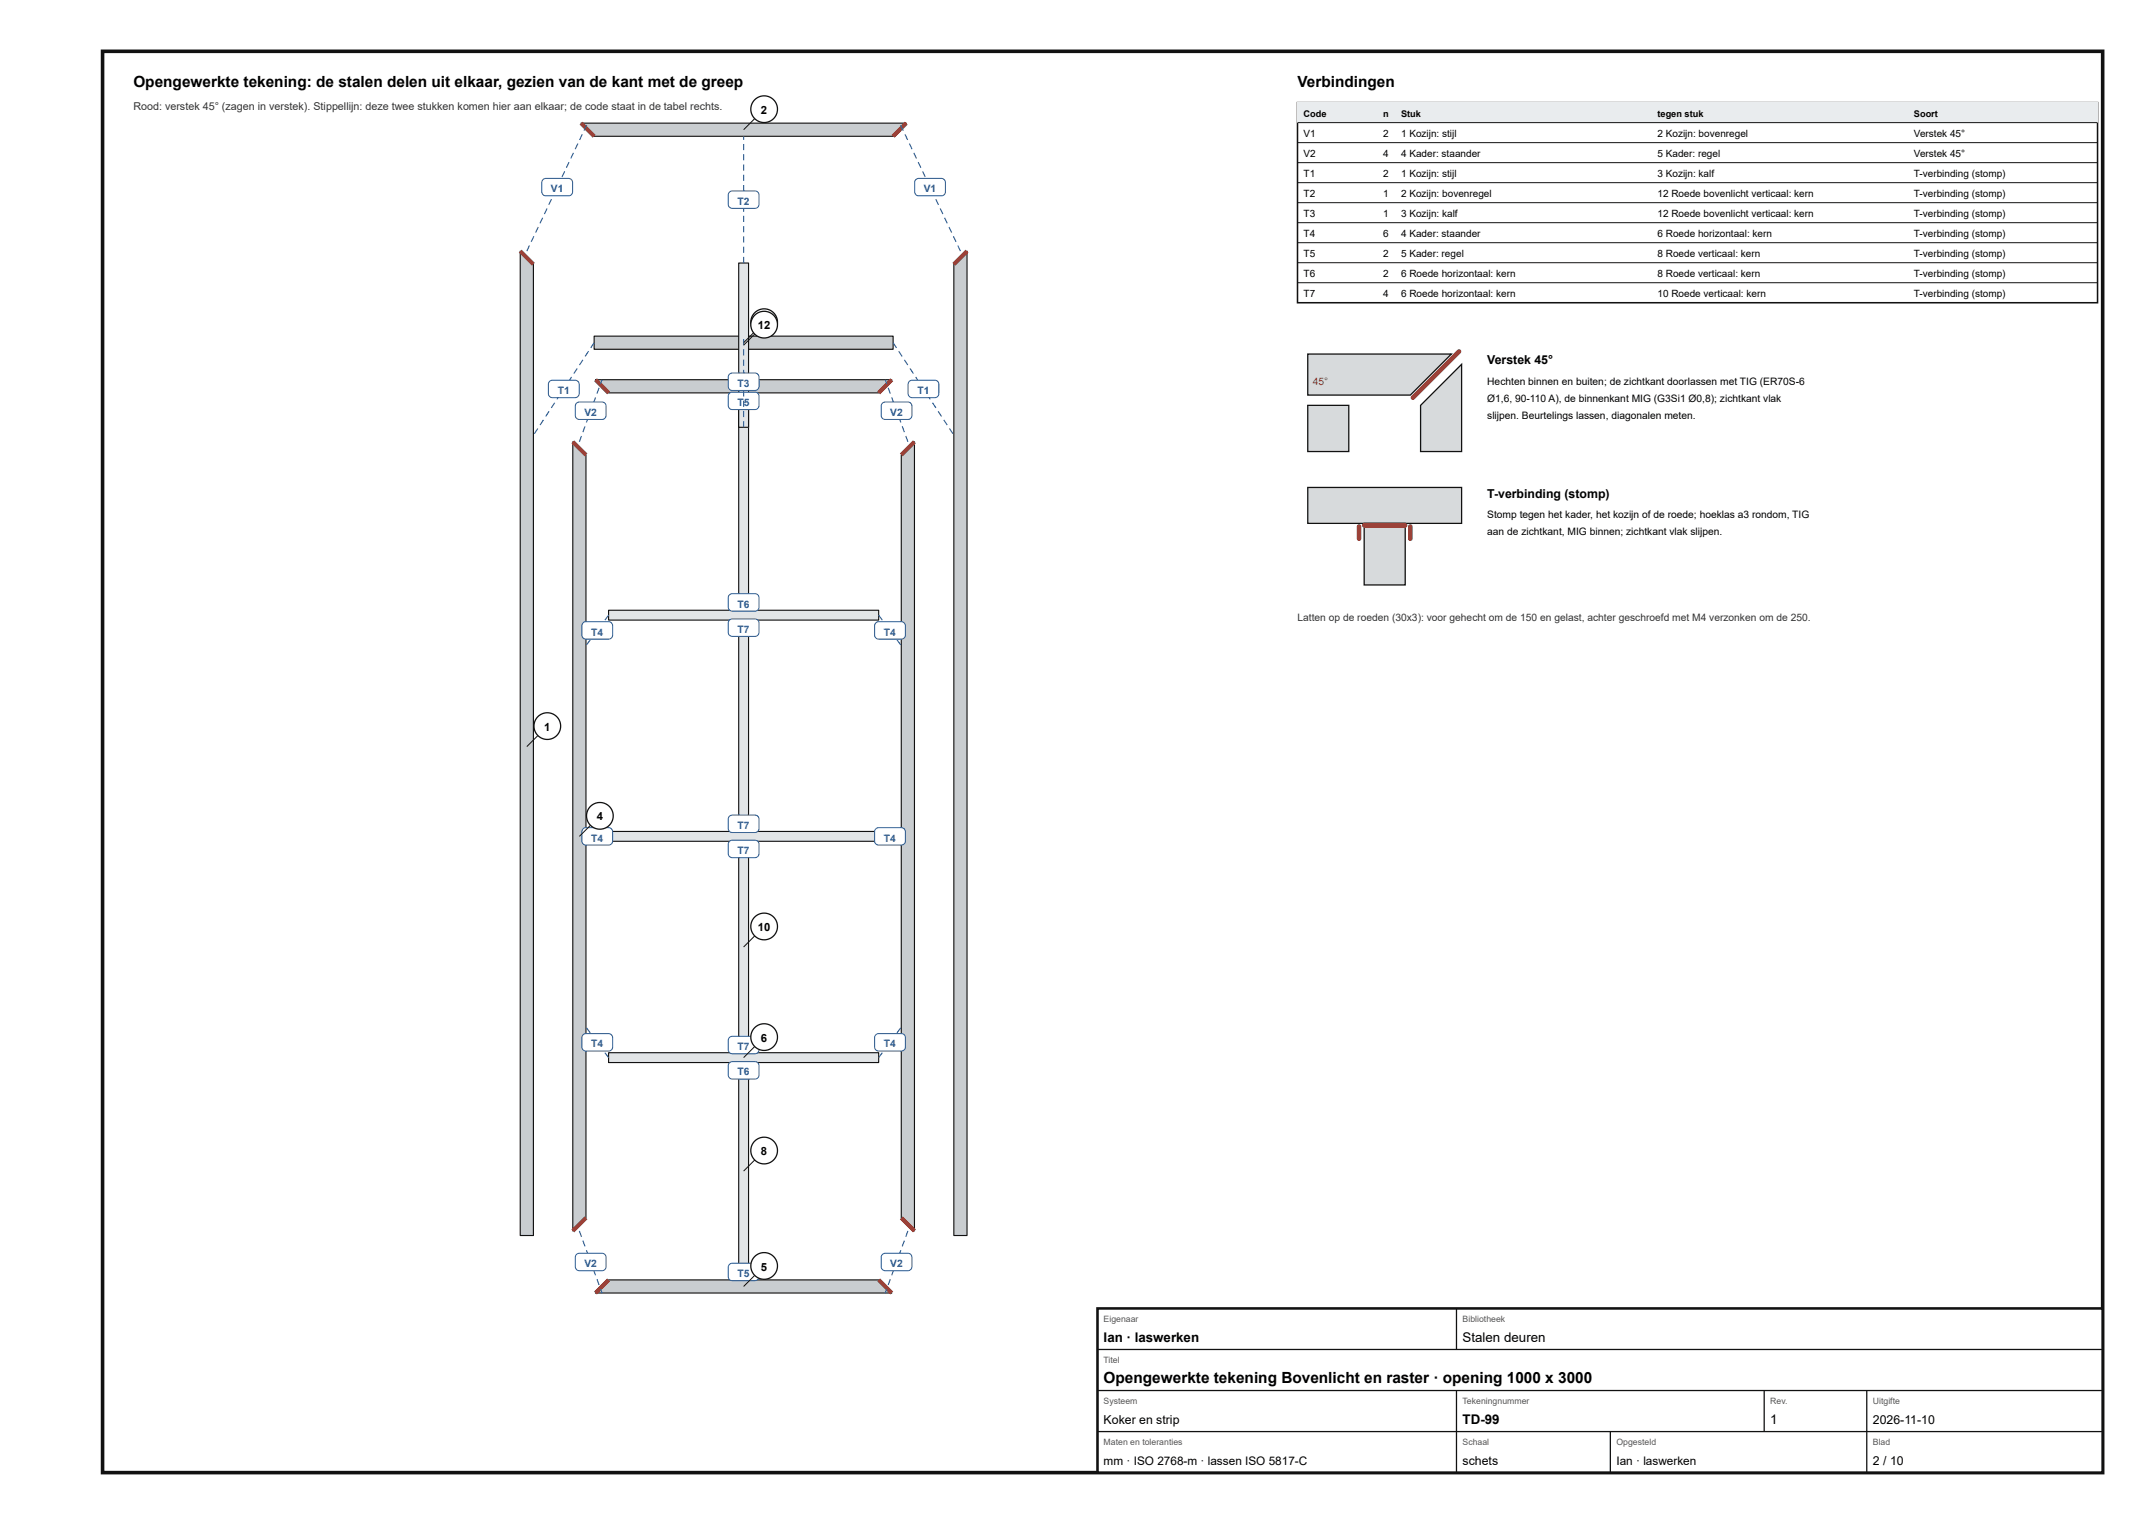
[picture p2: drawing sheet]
<svg xmlns="http://www.w3.org/2000/svg" width="420mm" height="297mm" viewBox="0 0 420 297" stroke-linecap="round" stroke-linejoin="round" font-family="sans-serif">
<path d="M20 10h390v277h-390z" fill="none" stroke="#111" stroke-width=".7" stroke-linecap="butt"/>
<path d="M101.4 48.9l2.6 2.6v189.3h-2.6z" fill="#c9cdd0"/>
<path d="M101.4 48.9l2.6 2.6v189.3h-2.6z" fill="none" stroke="#111" stroke-width=".22"/>
<path d="M101.4 48.9l2.6 2.6" fill="none" stroke="#c0392b" stroke-width=".8" stroke-linecap="butt"/>
<path d="M188.6 48.9v191.9h-2.6v-189.3z" fill="#c9cdd0"/>
<path d="M188.6 48.9v191.9h-2.6v-189.3z" fill="none" stroke="#111" stroke-width=".22"/>
<path d="M188.6 48.9l-2.6 2.6" fill="none" stroke="#c0392b" stroke-width=".8" stroke-linecap="butt"/>
<path d="M113.3 24h63.4l-2.6 2.6h-58.3z" fill="#c9cdd0"/>
<path d="M113.3 24h63.4l-2.6 2.6h-58.3z" fill="none" stroke="#111" stroke-width=".22"/>
<path d="M113.3 24l2.5 2.6M176.7 24l-2.6 2.6" fill="none" stroke="#c0392b" stroke-width=".8" stroke-linecap="butt"/>
<path d="M115.8 65.5h58.3v2.6h-58.3z" fill="#c9cdd0"/>
<path d="M115.8 65.5h58.3v2.6h-58.3z" fill="none" stroke="#111" stroke-width=".22"/>
<path d="M111.7 86.1l2.6 2.6v148.6l-2.6 2.6z" fill="#c9cdd0"/>
<path d="M111.7 86.1l2.6 2.6v148.6l-2.6 2.6z" fill="none" stroke="#111" stroke-width=".22"/>
<path d="M111.7 86.1l2.6 2.6M114.3 237.3l-2.6 2.6" fill="none" stroke="#c0392b" stroke-width=".8" stroke-linecap="butt"/>
<path d="M175.7 88.7l2.6-2.6v153.8l-2.6-2.6z" fill="#c9cdd0"/>
<path d="M175.7 88.7l2.6-2.6v153.8l-2.6-2.6z" fill="none" stroke="#111" stroke-width=".22"/>
<path d="M178.3 86.1l-2.6 2.6M175.7 237.3l2.6 2.6" fill="none" stroke="#c0392b" stroke-width=".8" stroke-linecap="butt"/>
<path d="M118.7 249.4h52.6l2.6 2.6h-57.8z" fill="#c9cdd0"/>
<path d="M118.7 249.4h52.6l2.6 2.6h-57.8z" fill="none" stroke="#111" stroke-width=".22"/>
<path d="M118.7 249.4l-2.6 2.6M171.3 249.4l2.6 2.6" fill="none" stroke="#c0392b" stroke-width=".8" stroke-linecap="butt"/>
<path d="M116.1 74h57.8l-2.6 2.6h-52.6z" fill="#c9cdd0"/>
<path d="M116.1 74h57.8l-2.6 2.6h-52.6z" fill="none" stroke="#111" stroke-width=".22"/>
<path d="M116.1 74l2.6 2.6M173.9 74l-2.6 2.6" fill="none" stroke="#c0392b" stroke-width=".8" stroke-linecap="butt"/>
<path d="M118.7 205.2h52.6v1.9h-52.6z" fill="#e2e5e7"/>
<path d="M118.7 205.2h52.6v1.9h-52.6z" fill="none" stroke="#111" stroke-width=".22"/>
<path d="M118.7 162h52.6v2h-52.6z" fill="#e2e5e7"/>
<path d="M118.7 162h52.6v2h-52.6z" fill="none" stroke="#111" stroke-width=".22"/>
<path d="M118.7 118.9h52.6v1.9h-52.6z" fill="#e2e5e7"/>
<path d="M118.7 118.9h52.6v1.9h-52.6z" fill="none" stroke="#111" stroke-width=".22"/>
<path d="M144 210.1h2v36.2h-2z" fill="#e2e5e7"/>
<path d="M144 210.1h2v36.2h-2z" fill="none" stroke="#111" stroke-width=".22"/>
<path d="M144 166.9h2v35.3h-2z" fill="#e2e5e7"/>
<path d="M144 166.9h2v35.3h-2z" fill="none" stroke="#111" stroke-width=".22"/>
<path d="M144 123.8h2v35.3h-2z" fill="#e2e5e7"/>
<path d="M144 123.8h2v35.3h-2z" fill="none" stroke="#111" stroke-width=".22"/>
<path d="M144 79.7h2v36.2h-2z" fill="#e2e5e7"/>
<path d="M144 79.7h2v36.2h-2z" fill="none" stroke="#111" stroke-width=".22"/>
<path d="M144 51.3h2v32h-2z" fill="#e2e5e7"/>
<path d="M144 51.3h2v32h-2z" fill="none" stroke="#111" stroke-width=".22"/>
<path d="M103.1 47.8l.2 .1-.5 1.1-.2-.1zM104 46l.2 .1-.5 1.1-.2-.1zM104.9 44.2l.2 .1-.6 1.1-.2-.1zM105.7 42.4l.2 .1-.5 1.1-.2-.1zM106.6 40.6l.2 .1-.5 1.1-.2-.1zM107.4 38.8l.2 .1-.5 1.1-.2-.1zM108.3 37l.2 .1-.5 1h-.2zM109.1 35.2l.2 .1-.5 1-.2-.1zM110 33.4l.2 .1-.5 1-.2-.1zM110.9 31.6h.2l-.6 1.1-.2-.1zM111.7 29.7l.2 .1-.5 1.1-.2-.1zM112.6 27.9l.2 .1-.5 1.1-.2-.1zM113.4 26.1l.2 .1-.5 1.1-.2-.1zM114.3 24.3l.2 .1-.5 1.1-.2-.1z" fill="#1f5fa8"/>
<path d="M105.9 35l.5-.2h4.4a.8 .8 0 0 1 .8 .8v1.8a.8 .8 0 0 1-.8 .8h-4.4a.8 .8 0 0 1-.8-.8l.1-2z" fill="#fff"/>
<path d="M105.9 35l.5-.2h4.4a.8 .8 0 0 1 .8 .8v1.8a.8 .8 0 0 1-.8 .8h-4.4a.8 .8 0 0 1-.8-.8l.1-2z" fill="none" stroke="#1f5fa8" stroke-width=".2"/>
<path d="M186.7 47.9l.2-.1 .5 1.1-.2 .1zM185.8 46.1l.2-.1 .5 1.1-.2 .1zM184.9 44.3l.2-.1 .6 1.1-.2 .1zM184.1 42.5l.2-.1 .5 1.1-.2 .1zM183.2 40.7l.2-.1 .5 1.1-.2 .1zM182.4 38.9l.2-.1 .5 1.1-.2 .1zM181.5 37.1l.2-.1 .5 1.1h-.2zM180.7 35.3l.2-.1 .5 1-.2 .1zM179.8 33.5l.2-.1 .5 1-.2 .1zM178.9 31.6h.2l.6 1-.2 .1zM178.1 29.8l.2-.1 .5 1.1-.2 .1zM177.2 28l.2-.1 .5 1.1-.2 .1zM176.4 26.2l.2-.1 .5 1.1-.2 .1zM175.5 24.4l.2-.1 .5 1.1-.2 .1z" fill="#1f5fa8"/>
<path d="M178.6 35l.5-.2h4.4a.8 .8 0 0 1 .8 .8v1.8a.8 .8 0 0 1-.8 .8h-4.4a.8 .8 0 0 1-.8-.8l.1-2z" fill="#fff"/>
<path d="M178.6 35l.5-.2h4.4a.8 .8 0 0 1 .8 .8v1.8a.8 .8 0 0 1-.8 .8h-4.4a.8 .8 0 0 1-.8-.8l.1-2z" fill="none" stroke="#1f5fa8" stroke-width=".2"/>
<path d="M115.8 66.7l.1 .2-.6 1-.2-.2zM114.7 68.4l.1 .1-.6 1-.2-.1zM113.6 70.1l.1 .1-.6 1-.2-.1zM112.5 71.7l.1 .2-.6 1-.2-.2zM111.4 73.4l.1 .1-.6 1-.2-.1zM110.3 75.1l.1 .1-.6 1-.2-.1zM109.2 76.8l.2 .1-.7 1-.2-.1zM108.1 78.4l.2 .2-.7 1-.2-.2zM107 80.1l.2 .1-.7 1-.2-.1zM105.9 81.8l.2 .1-.7 1-.2-.1zM104.8 83.4l.2 .2-.7 1-.2-.2z" fill="#1f5fa8"/>
<path d="M107.2 74.3l.5-.2h4.4a.8 .8 0 0 1 .8 .8v1.8a.8 .8 0 0 1-.8 .8h-4.4a.8 .8 0 0 1-.8-.8v-2z" fill="#fff"/>
<path d="M107.2 74.3l.5-.2h4.4a.8 .8 0 0 1 .8 .8v1.8a.8 .8 0 0 1-.8 .8h-4.4a.8 .8 0 0 1-.8-.8v-2z" fill="none" stroke="#1f5fa8" stroke-width=".2"/>
<path d="M174.1 66.9l.1-.2 .7 1-.2 .2zM175.2 68.5l.1-.1 .7 1-.2 .1zM176.3 70.2l.1-.1 .7 1-.2 .1zM177.4 71.9l.1-.2 .7 1-.2 .2zM178.4 73.5l.2-.1 .7 1-.2 .1zM179.5 75.2l.2-.1 .7 1-.2 .1zM180.6 76.9l.2-.1 .7 1-.2 .1zM181.7 78.6l.2-.2 .7 1-.2 .2zM182.8 80.2l.2-.1 .7 1-.2 .1zM183.9 81.9l.2-.1 .7 1-.2 .1zM185 83.6l.2-.2 .7 1-.2 .2z" fill="#1f5fa8"/>
<path d="M177.3 74.3l.6-.2h4.4a.8 .8 0 0 1 .8 .8v1.8a.8 .8 0 0 1-.8 .8h-4.4a.8 .8 0 0 1-.8-.8v-2z" fill="#fff"/>
<path d="M177.3 74.3l.6-.2h4.4a.8 .8 0 0 1 .8 .8v1.8a.8 .8 0 0 1-.8 .8h-4.4a.8 .8 0 0 1-.8-.8v-2z" fill="none" stroke="#1f5fa8" stroke-width=".2"/>
<path d="M112.9 239.9h.2l.4 1.1-.2 .1zM113.6 241.8l.2-.1 .4 1.2h-.2zM114.2 243.7l.2-.1 .5 1.1-.2 .1zM114.9 245.6l.2-.1 .4 1.1-.2 .1zM115.6 247.5l.2-.1 .4 1.1-.2 .1zM116.3 249.3h.2l.4 1.1-.2 .1zM117 251.2l.2-.1 .3 .9h-.2z" fill="#1f5fa8"/>
<path d="M112.4 244.5l.6-.3h4.4a.8 .8 0 0 1 .8 .8v1.8a.8 .8 0 0 1-.8 .8h-4.4a.8 .8 0 0 1-.8-.8v-1.9z" fill="#fff"/>
<path d="M112.4 244.5l.6-.3h4.4a.8 .8 0 0 1 .8 .8v1.8a.8 .8 0 0 1-.8 .8h-4.4a.8 .8 0 0 1-.8-.8v-1.9z" fill="none" stroke="#1f5fa8" stroke-width=".2"/>
<path d="M113.3 84.9l.2 .1-.4 1.1h-.2zM114 83.1h.2l-.4 1.2-.2-.1zM114.7 81.2l.2 .1-.5 1.1-.2-.1zM115.3 79.3l.2 .1-.4 1.1-.2-.1zM116 77.4l.2 .1-.4 1.1-.2-.1zM116.7 75.5l.2 .1-.4 1.1h-.2zM117.3 74h.2l-.3 .9-.2-.1z" fill="#1f5fa8"/>
<path d="M112.4 78.6l.6-.3h4.4a.8 .8 0 0 1 .8 .8v1.8a.8 .8 0 0 1-.8 .8h-4.4a.8 .8 0 0 1-.8-.8v-1.9z" fill="#fff"/>
<path d="M112.4 78.6l.6-.3h4.4a.8 .8 0 0 1 .8 .8v1.8a.8 .8 0 0 1-.8 .8h-4.4a.8 .8 0 0 1-.8-.8v-1.9z" fill="none" stroke="#1f5fa8" stroke-width=".2"/>
<path d="M176.9 239.9h.2l-.4 1.2-.2-.1zM176.2 241.7l.2 .1-.4 1.1h-.2zM175.6 243.6l.2 .1-.5 1.1-.2-.1zM174.9 245.5l.2 .1-.4 1.1-.2-.1zM174.2 247.4l.2 .1-.4 1.1-.2-.1zM173.5 249.3h.2l-.4 1.2-.2-.1zM172.8 251.1l.2 .1-.3 .8h-.2z" fill="#1f5fa8"/>
<path d="M172.1 244.5l.5-.3h4.4a.8 .8 0 0 1 .8 .8v1.8a.8 .8 0 0 1-.8 .8h-4.4a.8 .8 0 0 1-.8-.8v-1.9z" fill="#fff"/>
<path d="M172.1 244.5l.5-.3h4.4a.8 .8 0 0 1 .8 .8v1.8a.8 .8 0 0 1-.8 .8h-4.4a.8 .8 0 0 1-.8-.8v-1.9z" fill="none" stroke="#1f5fa8" stroke-width=".2"/>
<path d="M176.5 85l.2-.1 .4 1.2h-.2zM175.8 83.1h.2l.4 1.1-.2 .1zM175.1 81.3l.2-.1 .5 1.1-.2 .1zM174.5 79.4l.2-.1 .4 1.1-.2 .1zM173.8 77.5l.2-.1 .4 1.1-.2 .1zM173.1 75.6l.2-.1 .4 1.2h-.2zM172.5 74h.2l.3 .8-.2 .1z" fill="#1f5fa8"/>
<path d="M172.1 78.6l.5-.3h4.4a.8 .8 0 0 1 .8 .8v1.8a.8 .8 0 0 1-.8 .8h-4.4a.8 .8 0 0 1-.8-.8v-1.9z" fill="#fff"/>
<path d="M172.1 78.6l.5-.3h4.4a.8 .8 0 0 1 .8 .8v1.8a.8 .8 0 0 1-.8 .8h-4.4a.8 .8 0 0 1-.8-.8v-1.9z" fill="none" stroke="#1f5fa8" stroke-width=".2"/>
<path d="M117.9 205.2l.1-.1 .8 1-.2 .1zM116.7 203.6l.2-.1 .7 .9-.2 .2zM115.5 202l.2-.1 .7 .9-.2 .2zM114.3 200.4l.2-.1 .7 .9-.2 .2z" fill="#1f5fa8"/>
<path d="M113.7 201.7l.6-.3h4.4a.8 .8 0 0 1 .8 .8v1.8a.8 .8 0 0 1-.8 .8h-4.4a.8 .8 0 0 1-.8-.8v-1.9z" fill="#fff"/>
<path d="M113.7 201.7l.6-.3h4.4a.8 .8 0 0 1 .8 .8v1.8a.8 .8 0 0 1-.8 .8h-4.4a.8 .8 0 0 1-.8-.8v-1.9z" fill="none" stroke="#1f5fa8" stroke-width=".2"/>
<path d="M172 205.1l.1 .1-.7 1-.2-.1zM173.1 203.5l.2 .1-.7 1-.2-.2zM174.3 201.9l.2 .1-.7 1-.2-.2zM175.5 200.3l.2 .1-.7 1-.2-.2z" fill="#1f5fa8"/>
<path d="M170.8 201.7l.5-.3h4.4a.8 .8 0 0 1 .8 .8v1.8a.8 .8 0 0 1-.8 .8h-4.4a.8 .8 0 0 1-.8-.8l.1-1.9z" fill="#fff"/>
<path d="M170.8 201.7l.5-.3h4.4a.8 .8 0 0 1 .8 .8v1.8a.8 .8 0 0 1-.8 .8h-4.4a.8 .8 0 0 1-.8-.8l.1-1.9z" fill="none" stroke="#1f5fa8" stroke-width=".2"/>
<path d="M117.5 162.9h1.2v.2h-1.2zM115.5 162.9h1.2v.2h-1.2zM114.3 162.9h.4v.2h-.4z" fill="#1f5fa8"/>
<path d="M113.7 161.5l.6-.2h4.4a.8 .8 0 0 1 .8 .8v1.8a.8 .8 0 0 1-.8 .8h-4.4a.8 .8 0 0 1-.8-.8v-2z" fill="#fff"/>
<path d="M113.7 161.5l.6-.2h4.4a.8 .8 0 0 1 .8 .8v1.8a.8 .8 0 0 1-.8 .8h-4.4a.8 .8 0 0 1-.8-.8v-2z" fill="none" stroke="#1f5fa8" stroke-width=".2"/>
<path d="M171.3 162.9h1.2v.2h-1.2zM173.3 162.9h1.2v.2h-1.2zM175.3 162.9h.4v.2h-.4z" fill="#1f5fa8"/>
<path d="M170.8 161.5l.5-.2h4.4a.8 .8 0 0 1 .8 .8v1.8a.8 .8 0 0 1-.8 .8h-4.4a.8 .8 0 0 1-.8-.8l.1-2z" fill="#fff"/>
<path d="M170.8 161.5l.5-.2h4.4a.8 .8 0 0 1 .8 .8v1.8a.8 .8 0 0 1-.8 .8h-4.4a.8 .8 0 0 1-.8-.8l.1-2z" fill="none" stroke="#1f5fa8" stroke-width=".2"/>
<path d="M118.6 119.8l.2 .2-.8 .9-.1-.1zM117.4 121.4l.2 .2-.8 .9-.1-.1zM116.2 123l.2 .2-.7 .9-.2-.1zM115 124.6l.2 .2-.7 .9-.2-.1z" fill="#1f5fa8"/>
<path d="M113.7 121.4l.6-.2h4.4a.8 .8 0 0 1 .8 .8v1.8a.8 .8 0 0 1-.8 .8h-4.4a.8 .8 0 0 1-.8-.8v-2z" fill="#fff"/>
<path d="M113.7 121.4l.6-.2h4.4a.8 .8 0 0 1 .8 .8v1.8a.8 .8 0 0 1-.8 .8h-4.4a.8 .8 0 0 1-.8-.8v-2z" fill="none" stroke="#1f5fa8" stroke-width=".2"/>
<path d="M171.2 120l.2-.2 .7 1-.1 .1zM172.4 121.6l.2-.2 .7 1-.2 .1zM173.6 123.2l.2-.2 .7 1-.2 .1zM174.8 124.8l.2-.2 .7 1-.2 .1z" fill="#1f5fa8"/>
<path d="M170.8 121.4l.5-.2h4.4a.8 .8 0 0 1 .8 .8v1.8a.8 .8 0 0 1-.8 .8h-4.4a.8 .8 0 0 1-.8-.8l.1-2z" fill="#fff"/>
<path d="M170.8 121.4l.5-.2h4.4a.8 .8 0 0 1 .8 .8v1.8a.8 .8 0 0 1-.8 .8h-4.4a.8 .8 0 0 1-.8-.8l.1-2z" fill="none" stroke="#1f5fa8" stroke-width=".2"/>
<path d="M144.9 246.3h.2v1.2h-.2zM144.9 248.3h.2v1.1h-.2z" fill="#1f5fa8"/>
<path d="M142.2 246.4l.6-.2h4.4a.8 .8 0 0 1 .8 .8v1.8a.8 .8 0 0 1-.8 .8h-4.4a.8 .8 0 0 1-.8-.8v-2z" fill="#fff"/>
<path d="M142.2 246.4l.6-.2h4.4a.8 .8 0 0 1 .8 .8v1.8a.8 .8 0 0 1-.8 .8h-4.4a.8 .8 0 0 1-.8-.8v-2z" fill="none" stroke="#1f5fa8" stroke-width=".2"/>
<path d="M144.9 208.9h.2v1.2h-.2zM144.9 207.1h.2v1h-.2z" fill="#1f5fa8"/>
<path d="M142.2 207.1l.6-.2h4.4a.8 .8 0 0 1 .8 .8v1.8a.8 .8 0 0 1-.8 .8h-4.4a.8 .8 0 0 1-.8-.8v-2z" fill="#fff"/>
<path d="M142.2 207.1l.6-.2h4.4a.8 .8 0 0 1 .8 .8v1.8a.8 .8 0 0 1-.8 .8h-4.4a.8 .8 0 0 1-.8-.8v-2z" fill="none" stroke="#1f5fa8" stroke-width=".2"/>
<path d="M144.9 202.2h.2v1.2h-.2zM144.9 204.2h.2v1h-.2z" fill="#1f5fa8"/>
<path d="M142.2 202.2l.6-.2h4.4a.8 .8 0 0 1 .8 .8v1.8a.8 .8 0 0 1-.8 .8h-4.4a.8 .8 0 0 1-.8-.8v-2z" fill="#fff"/>
<path d="M142.2 202.2l.6-.2h4.4a.8 .8 0 0 1 .8 .8v1.8a.8 .8 0 0 1-.8 .8h-4.4a.8 .8 0 0 1-.8-.8v-2z" fill="none" stroke="#1f5fa8" stroke-width=".2"/>
<path d="M144.9 165.7h.2v1.2h-.2zM144.9 164h.2v.9h-.2z" fill="#1f5fa8"/>
<path d="M142.2 164l.6-.3h4.4a.8 .8 0 0 1 .8 .8v1.8a.8 .8 0 0 1-.8 .8h-4.4a.8 .8 0 0 1-.8-.8v-1.9z" fill="#fff"/>
<path d="M142.2 164l.6-.3h4.4a.8 .8 0 0 1 .8 .8v1.8a.8 .8 0 0 1-.8 .8h-4.4a.8 .8 0 0 1-.8-.8v-1.9z" fill="none" stroke="#1f5fa8" stroke-width=".2"/>
<path d="M144.9 159.1h.2v1.2h-.2zM144.9 161.1h.2v.9h-.2z" fill="#1f5fa8"/>
<path d="M142.2 159.1l.6-.3h4.4a.8 .8 0 0 1 .8 .8v1.8a.8 .8 0 0 1-.8 .8h-4.4a.8 .8 0 0 1-.8-.8v-1.9z" fill="#fff"/>
<path d="M142.2 159.1l.6-.3h4.4a.8 .8 0 0 1 .8 .8v1.8a.8 .8 0 0 1-.8 .8h-4.4a.8 .8 0 0 1-.8-.8v-1.9z" fill="none" stroke="#1f5fa8" stroke-width=".2"/>
<path d="M144.9 122.6h.2v1.2h-.2zM144.9 120.8h.2v1h-.2z" fill="#1f5fa8"/>
<path d="M142.2 120.9l.6-.3h4.4a.8 .8 0 0 1 .8 .8v1.8a.8 .8 0 0 1-.8 .8h-4.4a.8 .8 0 0 1-.8-.8v-1.9z" fill="#fff"/>
<path d="M142.2 120.9l.6-.3h4.4a.8 .8 0 0 1 .8 .8v1.8a.8 .8 0 0 1-.8 .8h-4.4a.8 .8 0 0 1-.8-.8v-1.9z" fill="none" stroke="#1f5fa8" stroke-width=".2"/>
<path d="M144.9 115.9h.2v1.2h-.2zM144.9 117.9h.2v1h-.2z" fill="#1f5fa8"/>
<path d="M142.2 115.9l.6-.2h4.4a.8 .8 0 0 1 .8 .8v1.8a.8 .8 0 0 1-.8 .8h-4.4a.8 .8 0 0 1-.8-.8v-2z" fill="#fff"/>
<path d="M142.2 115.9l.6-.2h4.4a.8 .8 0 0 1 .8 .8v1.8a.8 .8 0 0 1-.8 .8h-4.4a.8 .8 0 0 1-.8-.8v-2z" fill="none" stroke="#1f5fa8" stroke-width=".2"/>
<path d="M144.9 78.5h.2v1.2h-.2zM144.9 76.6h.2v1.1h-.2z" fill="#1f5fa8"/>
<path d="M142.2 76.7l.6-.3h4.4a.8 .8 0 0 1 .8 .8v1.8a.8 .8 0 0 1-.8 .8h-4.4a.8 .8 0 0 1-.8-.8v-1.9z" fill="#fff"/>
<path d="M142.2 76.7l.6-.3h4.4a.8 .8 0 0 1 .8 .8v1.8a.8 .8 0 0 1-.8 .8h-4.4a.8 .8 0 0 1-.8-.8v-1.9z" fill="none" stroke="#1f5fa8" stroke-width=".2"/>
<path d="M144.9 82.1h.2v1.2h-.2zM144.9 80.1h.2v1.2h-.2zM144.9 78.1h.2v1.2h-.2zM144.9 76.1h.2v1.2h-.2zM144.9 74.1h.2v1.2h-.2zM144.9 72.1h.2v1.2h-.2zM144.9 70.1h.2v1.2h-.2zM144.9 68.1h.2v1.2h-.2zM144.9 66.1h.2v1.2h-.2z" fill="#1f5fa8"/>
<path d="M142.2 72.9l.6-.2h4.4a.8 .8 0 0 1 .8 .8v1.8a.8 .8 0 0 1-.8 .8h-4.4a.8 .8 0 0 1-.8-.8v-2z" fill="#fff"/>
<path d="M142.2 72.9l.6-.2h4.4a.8 .8 0 0 1 .8 .8v1.8a.8 .8 0 0 1-.8 .8h-4.4a.8 .8 0 0 1-.8-.8v-2z" fill="none" stroke="#1f5fa8" stroke-width=".2"/>
<path d="M144.9 50.1h.2v1.2h-.2zM144.9 48.1h.2v1.2h-.2zM144.9 46.1h.2v1.2h-.2zM144.9 44.1h.2v1.2h-.2zM144.9 42.1h.2v1.2h-.2zM144.9 40.1h.2v1.2h-.2zM144.9 38.1h.2v1.2h-.2zM144.9 36.1h.2v1.2h-.2zM144.9 34.1h.2v1.2h-.2zM144.9 32.1h.2v1.2h-.2zM144.9 30.1h.2v1.2h-.2zM144.9 28.1h.2v1.2h-.2zM144.9 26.6h.2v.7h-.2z" fill="#1f5fa8"/>
<path d="M142.2 37.4l.6-.2h4.4a.8 .8 0 0 1 .8 .8v1.8a.8 .8 0 0 1-.8 .8h-4.4a.8 .8 0 0 1-.8-.8v-1.9z" fill="#fff"/>
<path d="M142.2 37.4l.6-.2h4.4a.8 .8 0 0 1 .8 .8v1.8a.8 .8 0 0 1-.8 .8h-4.4a.8 .8 0 0 1-.8-.8v-1.9z" fill="none" stroke="#1f5fa8" stroke-width=".2"/>
<path d="M104.9 143.3l-2.2 2.2" fill="none" stroke="#111" stroke-width=".19"/>
<circle cx="106.7" cy="141.5" r="2.6" fill="#fff"/>
<circle cx="106.7" cy="141.5" r="2.6" fill="none" stroke="#111" stroke-width=".25"/>
<path d="M147.2 23.1l-2.2 2.2" fill="none" stroke="#111" stroke-width=".19"/>
<circle cx="149" cy="21.3" r="2.6" fill="#fff"/>
<circle cx="149" cy="21.3" r="2.6" fill="none" stroke="#111" stroke-width=".25"/>
<path d="M147.2 64.6l-2.2 2.2" fill="none" stroke="#111" stroke-width=".19"/>
<circle cx="149" cy="62.8" r="2.6" fill="#fff"/>
<circle cx="149" cy="62.8" r="2.6" fill="none" stroke="#111" stroke-width=".25"/>
<path d="M115.2 160.8l-2.2 2.2" fill="none" stroke="#111" stroke-width=".19"/>
<circle cx="117" cy="159" r="2.6" fill="#fff"/>
<circle cx="117" cy="159" r="2.6" fill="none" stroke="#111" stroke-width=".25"/>
<path d="M147.2 248.5l-2.2 2.2" fill="none" stroke="#111" stroke-width=".19"/>
<circle cx="149" cy="246.7" r="2.6" fill="#fff"/>
<circle cx="149" cy="246.7" r="2.6" fill="none" stroke="#111" stroke-width=".25"/>
<path d="M147.2 203.9l-2.2 2.2" fill="none" stroke="#111" stroke-width=".19"/>
<circle cx="149" cy="202.1" r="2.6" fill="#fff"/>
<circle cx="149" cy="202.1" r="2.6" fill="none" stroke="#111" stroke-width=".25"/>
<path d="M147.2 226l-2.2 2.2" fill="none" stroke="#111" stroke-width=".19"/>
<circle cx="149" cy="224.2" r="2.6" fill="#fff"/>
<circle cx="149" cy="224.2" r="2.6" fill="none" stroke="#111" stroke-width=".25"/>
<path d="M147.2 182.4l-2.2 2.2" fill="none" stroke="#111" stroke-width=".19"/>
<circle cx="149" cy="180.6" r="2.6" fill="#fff"/>
<circle cx="149" cy="180.6" r="2.6" fill="none" stroke="#111" stroke-width=".25"/>
<path d="M147.2 65.1l-2.2 2.2" fill="none" stroke="#111" stroke-width=".19"/>
<circle cx="149" cy="63.3" r="2.6" fill="#fff"/>
<circle cx="149" cy="63.3" r="2.6" fill="none" stroke="#111" stroke-width=".25"/>
<path d="M253 20h156v39h-156z" fill="none" stroke="#111" stroke-width=".3"/>
<path d="M253 20h156v3.9h-156z" fill="#e9ecee"/>
<path d="M253 23.9h156M253 27.8h156M253 31.7h156M253 35.6h156M253 39.5h156M253 43.4h156M253 47.3h156M253 51.2h156M253 55.1h156" fill="none" stroke="#111" stroke-width=".19"/>
<path d="M255 69h28l-8 8h-20z" fill="#d7dadc"/>
<path d="M255 69h28l-8 8h-20z" fill="none" stroke="#111" stroke-width=".25"/>
<path d="M255 79h8v9h-8z" fill="#d7dadc"/>
<path d="M255 79h8v9h-8z" fill="none" stroke="#111" stroke-width=".25"/>
<path d="M285 71v17h-8v-9z" fill="#d7dadc"/>
<path d="M285 71v17h-8v-9z" fill="none" stroke="#111" stroke-width=".25"/>
<path d="M284.5 68.5l-9 9" fill="none" stroke="#c0392b" stroke-width=".9"/>
<path d="M255 95h30v7h-30z" fill="#d7dadc"/>
<path d="M255 95h30v7h-30z" fill="none" stroke="#111" stroke-width=".25"/>
<path d="M266 102h8v12h-8z" fill="#d7dadc"/>
<path d="M266 102h8v12h-8z" fill="none" stroke="#111" stroke-width=".25"/>
<path d="M265 102.6v2.4M266 102.4h8M275 102.6v2.4" fill="none" stroke="#c0392b" stroke-width=".9"/>
<path d="M214 255h196v32h-196z" fill="#fff"/>
<path d="M214 255h196v32h-196z" fill="none" stroke="#111" stroke-width=".5"/>
<path d="M284 255v8M214 263h196M214 271h196M214 279h196M284 271v16M314 279v8M344 271v8M364 271v16" fill="none" stroke="#111" stroke-width=".25"/>
<g font-size="3">
<text x="26" y="17">Opengewerkte tekening: de stalen delen uit elkaar, gezien van de kant met de greep</text>
<text x="253" y="17">Verbindingen</text>
<text x="215.2" y="269.6">Opengewerkte tekening Bovenlicht en raster · opening 1000 x 3000</text>
</g>
<g font-size="2.6">
<text x="215.2" y="261.6">Ian · laswerken</text>
<text x="285.2" y="261.6">Stalen deuren</text>
<text x="285.2" y="277.6">TD-99</text>
<text x="345.2" y="277.6">1</text>
</g>
<g font-size="2.4">
<text x="290" y="71">Verstek 45°</text>
<text x="290" y="97">T-verbinding (stomp)</text>
<text x="215.2" y="277.6">Koker en strip</text>
<text x="365.2" y="277.6">2026-11-10</text>
<text x="285.2" y="285.6">schets</text>
<text x="365.2" y="285.6">2 / 10</text>
</g>
<g font-size="2.3">
<text x="215.2" y="285.6">mm · ISO 2768-m · lassen ISO 5817-C</text>
<text x="315.2" y="285.6">Ian · laswerken</text>
</g>
<g font-size="2.2">
<text x="148.4" y="22.2">2</text>
<text x="147.8" y="64.2">132</text>
<text x="106.1" y="142.4">1</text>
<text x="116.4" y="159.9">4</text>
<text x="147.8" y="181.5">10</text>
<text x="148.4" y="203">6</text>
<text x="148.4" y="225.1">8</text>
<text x="148.4" y="247.6">5</text>
</g>
<text font-size="2.1" fill="#333" x="26" y="21.5">Rood: verstek 45° (zagen in verstek). Stippellijn: deze twee stukken komen hier aan elkaar; de code staat in de tabel rechts.</text>
<g font-size="2" fill="#1f5fa8">
<text x="107.4" y="37.5">V1</text>
<text x="143.8" y="39.9">T2</text>
<text x="180.1" y="37.5">V1</text>
<text x="108.8" y="76.8">T1</text>
<text x="143.8" y="75.4">T3</text>
<text x="178.9" y="76.8">T1</text>
<text x="114" y="81">V2</text>
<text x="143.8" y="79.1">T5</text>
<text x="173.6" y="81">V2</text>
<text x="143.8" y="118.4">T6</text>
<text x="115.3" y="123.9">T4</text>
<text x="143.8" y="123.3">T7</text>
<text x="172.4" y="123.9">T4</text>
<text x="143.8" y="161.6">T7</text>
<text x="115.3" y="164">T4</text>
<text x="143.8" y="166.4">T7</text>
<text x="172.4" y="164">T4</text>
<text x="115.3" y="204.1">T4</text>
<text x="143.8" y="209.6">T6</text>
<text x="143.8" y="204.7">T7</text>
<text x="172.4" y="204.1">T4</text>
<text x="114" y="246.9">V2</text>
<text x="143.8" y="248.9">T5</text>
<text x="173.6" y="246.9">V2</text>
</g>
<text font-size="2" fill="#c0392b" x="256" y="75">45°</text>
<g font-size="2">
<text x="290" y="75">Hechten binnen en buiten; de zichtkant doorlassen met TIG (ER70S-6</text>
<text x="290" y="78.3">Ø1,6, 90-110 A), de binnenkant MIG (G3Si1 Ø0,8); zichtkant vlak</text>
<text x="290" y="81.6">slijpen. Beurtelings lassen, diagonalen meten.</text>
<text x="290" y="101">Stomp tegen het kader, het kozijn of de roede; hoeklas a3 rondom, TIG</text>
<text x="290" y="104.3">aan de zichtkant, MIG binnen; zichtkant vlak slijpen.</text>
</g>
<text font-size="2" fill="#333" x="253" y="121">Latten op de roeden (30x3): voor gehecht om de 150 en gelast, achter geschroefd met M4 verzonken om de 250.</text>
<g font-size="1.9">
<text x="254.2" y="26.6">V1</text>
<text x="269.7" y="26.6">2</text>
<text x="273.2" y="26.6">1 Kozijn: stijl</text>
<text x="323.2" y="26.6">2 Kozijn: bovenregel</text>
<text x="373.2" y="26.6">Verstek 45°</text>
<text x="254.2" y="30.5">V2</text>
<text x="254.2" y="34.4">T1</text>
<text x="269.7" y="30.5">4</text>
<text x="269.7" y="34.4">2</text>
<text x="273.2" y="30.5">4 Kader: staander</text>
<text x="273.2" y="34.4">1 Kozijn: stijl</text>
<text x="323.2" y="30.5">5 Kader: regel</text>
<text x="323.2" y="34.4">3 Kozijn: kalf</text>
<text x="373.2" y="30.5">Verstek 45°</text>
<text x="373.2" y="34.4">T-verbinding (stomp)</text>
<text x="254.2" y="38.3">T2</text>
<text x="269.7" y="38.3">1</text>
<text x="273.2" y="38.3">2 Kozijn: bovenregel</text>
<text x="323.2" y="38.3">12 Roede bovenlicht verticaal: kern</text>
<text x="373.2" y="38.3">T-verbinding (stomp)</text>
<text x="254.2" y="42.2">T3</text>
<text x="254.2" y="46.1">T4</text>
<text x="269.7" y="42.2">1</text>
<text x="269.7" y="46.1">6</text>
<text x="273.2" y="42.2">3 Kozijn: kalf</text>
<text x="273.2" y="46.1">4 Kader: staander</text>
<text x="323.2" y="42.2">12 Roede bovenlicht verticaal: kern</text>
<text x="323.2" y="46.1">6 Roede horizontaal: kern</text>
<text x="373.2" y="42.2">T-verbinding (stomp)</text>
<text x="373.2" y="46.1">T-verbinding (stomp)</text>
<text x="254.2" y="50">T5</text>
<text x="254.2" y="53.9">T6</text>
<text x="269.7" y="50">2</text>
<text x="269.7" y="53.9">2</text>
<text x="273.2" y="50">5 Kader: regel</text>
<text x="273.2" y="53.9">6 Roede horizontaal: kern</text>
<text x="323.2" y="50">8 Roede verticaal: kern</text>
<text x="323.2" y="53.9">8 Roede verticaal: kern</text>
<text x="373.2" y="50">T-verbinding (stomp)</text>
<text x="373.2" y="53.9">T-verbinding (stomp)</text>
<text x="254.2" y="57.8">T7</text>
<text x="269.7" y="57.8">4</text>
<text x="273.2" y="57.8">6 Roede horizontaal: kern</text>
<text x="323.2" y="57.8">10 Roede verticaal: kern</text>
<text x="373.2" y="57.8">T-verbinding (stomp)</text>
</g>
<g font-size="1.8">
<text x="254.2" y="22.7">Code</text>
<text x="269.7" y="22.7">n</text>
<text x="273.2" y="22.7">Stuk</text>
<text x="323.2" y="22.7">tegen stuk</text>
<text x="373.2" y="22.7">Soort</text>
</g>
<g font-size="1.7" fill="#555">
<text x="215.2" y="257.6">Eigenaar</text>
<text x="285.2" y="257.6">Bibliotheek</text>
<text x="215.2" y="265.6">Titel</text>
<text x="215.2" y="273.6">Systeem</text>
<text x="285.2" y="273.6">Tekeningnummer</text>
<text x="345.2" y="273.6">Rev.</text>
<text x="365.2" y="273.6">Uitgifte</text>
<text x="215.2" y="281.6">Maten en toleranties</text>
<text x="285.2" y="281.6">Schaal</text>
<text x="315.2" y="281.6">Opgesteld</text>
<text x="365.2" y="281.6">Blad</text>
</g>
</svg>
